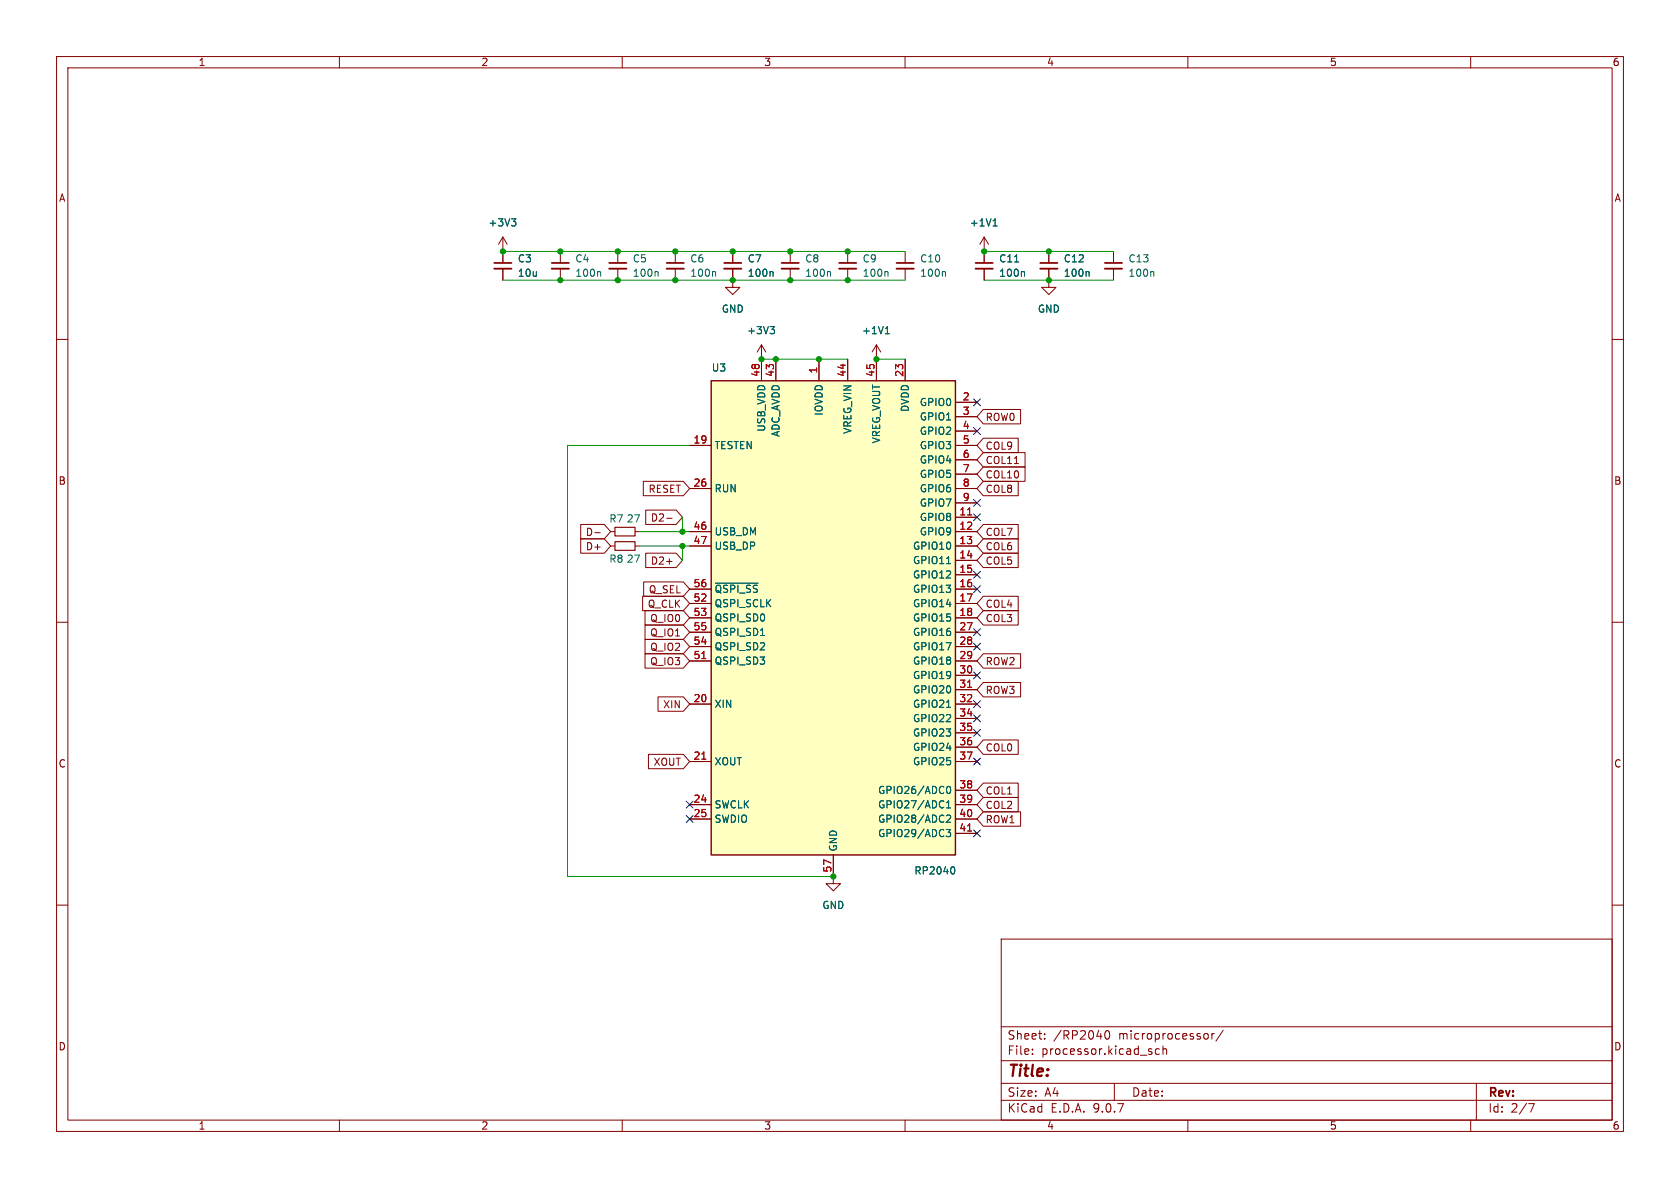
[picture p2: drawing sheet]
<svg xmlns="http://www.w3.org/2000/svg" width="297mm" height="210mm" viewBox="0 0 297 210" stroke-linecap="round" stroke-linejoin="round" font-family="sans-serif">
<g fill="none" stroke="#840000" stroke-width=".18">
<path d="M10 10h277v190h-277zM12 12h273v186h-273zM60 10v2M110 10v2M160 10v2M210 10v2M260 10v2M99.1 44.5v2M99.1 47.5v2M129.5 49.5v1.3h1.3l-1.3 1.3-1.2-1.3h1.2M129.5 49.5h.1M129.5 44.5v2"/>
<path d="M129.5 47.5v2M149.9 44.5v2M149.9 47.5v2M160 44.5v2M160 47.5v2M174 44.5h.1M174 41.9l-.8 1.3M174 41.9l.8 1.3M174 41.9v2.6M185.4 49.5v1.3h1.3l-1.3 1.3-1.3-1.3h1.3M185.4 49.5h.1M185.4 44.5v2"/>
<path d="M185.4 47.5v2M196.8 44.5v2M196.8 47.5v2M10 60h2M134.6 63.5h.1M134.6 61l-.7 1.2M134.6 61l.8 1.2M134.6 61v2.5M154.9 63.5h.1M154.9 61l-.7 1.2M154.9 61l.8 1.2M154.9 61v2.5"/>
<path d="M285 60h2M10 110h2M285 110h2M10 160h2M177 166h108v32h-108zM285 160h2M60 198v2M110 198v2M160 198v2M177 194.5h108M177 191.5h108M177 187.5h108"/>
<path d="M177 181.5h108M182.5 186.3v.1M182.5 185.5v.1M184.7 183.6v.1M184.7 182.8v.1M195.5 182.3l.2-.1a.81 .81 0 0 1 .6 .6 .81 .81 0 0 1-.3 .8l-.2 .1a.81 .81 0 0 1-.3-1.4zM197 191.5v3M205 185.5l-.5-.1-.3 .3v.4l.2 .2h.6M205.6 185.5l.2-.1 .4 .1v.9M205.6 184.9v1.5M210 198v2M213.3 182.7l.3 .3v.4l-.3 .3"/>
<path d="M214.2 182.7v1M214.7 182.7l-.3 .1-.2 .2M216.2 182.1l-1.2 2M260 198v2M261 191.5v6.5M270.2 195.1h1l-.6 1.5"/>
</g>
<path d="M97.5 46.5h3.1M128 46.5h3.1M148.3 46.5h3.1M158.5 46.5h3M183.9 46.5h3M195.3 46.5h3.1" fill="none" stroke="#840000" stroke-width=".3"/>
<path d="M97.5 47.5h3.1M128 47.5h3.1M148.3 47.5h3.1M158.5 47.5h3M183.9 47.5h3M195.3 47.5h3.1" fill="none" stroke="#840000" stroke-width=".33"/>
<path d="M175.6 39.9h.7M175.7 39l.2-.3v1.2M106 48l.2 .2v.6M136.1 57.7h.8l-.4 .5M136.5 48l.2 .2v.6M136.7 58.2l.2 .3v.3l-.2 .2M156.5 59h.7M156.6 58l.3-.3v1.3M156.8 48l.2 .2v.6M167 48l.1 .2v.6M192.4 48l.1 .2v.6M203.8 48l.2 .2v.6" fill="none" stroke="#006464" stroke-width=".18"/>
<path d="M125.7 67.3h43.2v83.8h-43.2z" fill="#ffffc2"/>
<path d="M125.7 67.3h43.2v83.8h-43.2z" fill="none" stroke="#840000" stroke-width=".25"/>
<g fill="none" stroke="#840000" stroke-width=".18">
<path d="M88.9 44.5h.1M88.9 41.9v4.6M88.9 47.5v2M88.9 41.9l-.8 1.3M88.9 41.9l.8 1.3M109.2 44.5v2M109.2 47.5v2M119.4 44.5v2M119.4 47.5v2M129.5 49.5h.1M129.5 44.5v2M129.5 47.5v2"/>
<path d="M139.7 44.5v2M139.7 47.5v2M174 44.5h.1M174 44.5v2M174 47.5v2M185.4 49.5h.1M185.4 44.5v2M185.4 47.5v2M121.9 78.7h3.8M134.6 63.5h.1M134.6 63.5v3.8M137.2 63.5v3.8"/>
<path d="M144.8 63.5v3.8M149.9 63.5v3.8M154.9 63.5h.1M154.9 63.5v3.8M160 63.5v3.8M168.9 78.7h3.8M168.9 71.1h3.8M168.9 73.7h3.8M168.9 76.2h3.8M173.8 77.5h6.2v2.5h-6.2l-1.1-1.3zM173.8 72.4h6.6v2.5h-6.6l-1.1-1.2zM102.7 95.2h4.1l1.1 1.3-1.1 1.3h-4.1z"/>
<path d="M102.7 92.7h4.1l1.1 1.3-1.1 1.3h-4.1zM105.2 94.2h.9M107.9 94h.8M107.9 96.5h.8M112.3 94h.7M112.3 96.5h.7M113.7 85.1h7.1l1.1 1.3-1.1 1.2h-7.1zM114.2 97.8h5.3l1.1 1.3-1.1 1.2h-5.3zM114.2 90.2h5.3l1.1 1.2-1.1 1.3h-5.3zM117.9 99.2h.9M117.9 91.6h.9M121.9 86.4h3.8"/>
<path d="M121.9 94h3.8M121.9 96.5h3.8M168.9 86.4h3.8M168.9 94h3.8M168.9 96.5h3.8M168.9 81.3h3.8M168.9 83.8h3.8M168.9 88.9h3.8M168.9 91.4h3.8M168.9 99.1h3.8M173.8 92.7h6.2v2.6h-6.2l-1.1-1.3zM173.8 97.8h6.2v2.5h-6.2l-1.1-1.2z"/>
<path d="M173.8 82.5h7.4v2.6h-7.4l-1.1-1.3zM173.8 80h7.4v2.6h-7.4l-1.1-1.3zM173.8 85.1h6.2v2.5h-6.2l-1.1-1.2zM173.8 95.2h6.2v2.6h-6.2l-1.1-1.3zM179.3 82h.8M113.6 105.4h7.2l1.1 1.3-1.1 1.3h-7.2zM113.8 102.9h7l1.1 1.2-1.1 1.3h-7zM114 107.9h6.8l1.1 1.3-1.1 1.3h-6.8zM114 110.5h6.8l1.1 1.3-1.1 1.2h-6.8zM114 113h6.8l1.1 1.3-1.1 1.3h-6.8zM114 115.6h6.8l1.1 1.2-1.1 1.3h-6.8zM121.9 104.1h3.8"/>
<path d="M121.9 106.7h3.8M121.9 109.2h3.8M121.9 111.8h3.8M121.9 114.3h3.8M121.9 116.8h3.8M168.9 104.1h3.8M168.9 106.7h3.8M168.9 109.2h3.8M168.9 111.8h3.8M168.9 114.3h3.8M168.9 116.8h3.8M168.9 101.6h3.8"/>
<path d="M168.9 119.4h3.8M173.8 115.6h6.6v2.5h-6.6l-1.1-1.3zM173.8 105.4h6.2v2.6h-6.2l-1.1-1.3zM173.8 107.9h6.2v2.6h-6.2l-1.1-1.3zM114.6 133.3h6.2l1.1 1.3-1.1 1.3h-6.2zM116.3 123.2h4.5l1.1 1.3-1.1 1.2h-4.5zM121.9 124.5h3.8M121.9 134.6h3.8M168.9 124.5h3.8M168.9 134.6h3.8M168.9 121.9h3.8M168.9 127h3.8"/>
<path d="M168.9 129.5h3.8M168.9 132.1h3.8M168.9 139.7h3.8M173.8 138.4h6.2v2.6h-6.2l-1.1-1.3zM173.8 130.8h6.2v2.6h-6.2l-1.1-1.3zM173.8 120.6h6.6v2.6h-6.6l-1.1-1.3zM121.9 142.2h3.8M121.9 144.8h3.8M147.3 154.9v1.3h1.3l-1.3 1.3-1.3-1.3h1.3M147.3 154.9h.1M147.3 151.1v3.8M168.9 142.2h3.8"/>
<path d="M168.9 144.8h3.8M168.9 147.3h3.8M173.8 143.5h6.6v2.6h-6.6l-1.1-1.3zM173.8 141h6.2v2.5h-6.2l-1.1-1.3z"/>
</g>
<g fill="none" stroke="#006464" stroke-width=".18">
<path d="M90.4 38.7h.8l-.4 .5M91 39.2l.2 .2v.3l-.2 .2M175.6 39.9h.7M175.7 39l.2-.3v1.2M116.2 48l.1 .2v.6M126.3 48l.2 .2v.6M136.1 57.7h.8l-.4 .5M136.5 48l.2 .2v.6M136.7 58.2l.2 .3v.3l-.2 .2M146.6 48l.2 .2v.6M156.5 59h.7M156.6 58l.3-.3v1.3"/>
<path d="M179.4 46.3h.7M180.9 48l.2 .2v.6M192.4 48l.1 .2v.6M167.3 99.6h.8M126.5 103.1h7.5M134.4 112.3h.8M167.3 125h.8M167.5 139.1l.1-.1a.68 .68 0 0 1 .5 .6 .68 .68 0 0 1-.5 .7l-.1-.1-.2-.4zM167.3 146.6h.8l-.5 .5 .4 .1v.6l-.2 .1-.5-.1M167.3 144.2l.5-.1 .3 .4-.8 .9h.8M167.3 142.8h.8M167.3 141.9l.4-.4v1.3"/>
<path d="M168.5 153.2a.79 .79 0 0 1 0 1.3"/>
</g>
<path d="M171.1 91h.7M124.1 116.4h.7M124.1 134.2h.7M171.1 121.5h.7M171.1 146.9h.7" fill="none" stroke="#a90000" stroke-width=".18"/>
<path d="M87.4 46.5h3M107.7 46.5h3M117.9 46.5h3M138.2 46.5h3M172.5 46.5h3" fill="none" stroke="#840000" stroke-width=".3"/>
<path d="M87.4 47.5h3M107.7 47.5h3M117.9 47.5h3M138.2 47.5h3M172.5 47.5h3" fill="none" stroke="#840000" stroke-width=".33"/>
<path d="M108.7 95.8h3.6v1.5h-3.6zM108.7 93.2h3.6v1.5h-3.6z" fill="none" stroke="#840000" stroke-width=".2"/>
<path d="M88.9 49.5h71.1M88.9 44.5h71.1M174 49.5h22.8M174 44.5h22.8M121.9 78.7h-21.6v76.2h47M134.6 63.5h15.3M154.9 63.5h5.1M113 94h8.9M113 96.5h8.9M120.6 91.4v2.6M120.6 96.5v2.6" fill="none" stroke="#009600" stroke-width=".18"/>
<g fill="none" stroke="#000084" stroke-width=".18">
<path d="M172.1 75.6l1.2 1.2M172.1 70.5l1.2 1.2M173.3 75.6l-1.2 1.2M173.3 70.5l-1.2 1.2M172.1 90.8l1.2 1.2M172.1 88.3l1.2 1.2M173.3 90.8l-1.2 1.2M173.3 88.3l-1.2 1.2M172.1 118.8l1.2 1.2M172.1 113.7l1.2 1.2M172.1 103.5l1.2 1.2M172.1 101l1.2 1.2"/>
<path d="M172.1 111.2l1.2 1.2M173.3 118.8l-1.2 1.2M173.3 113.7l-1.2 1.2M173.3 103.5l-1.2 1.2M173.3 101l-1.2 1.2M173.3 111.2l-1.2 1.2M172.1 126.4l1.2 1.2M172.1 123.9l1.2 1.2M172.1 128.9l1.2 1.2M172.1 134l1.2 1.2M173.3 126.4l-1.2 1.2M173.3 123.9l-1.2 1.2"/>
<path d="M173.3 128.9l-1.2 1.2M173.3 134l-1.2 1.2M121.3 141.6l1.2 1.2M121.3 144.2l1.2 1.2M122.5 141.6l-1.2 1.2M122.5 144.2l-1.2 1.2M172.1 146.7l1.2 1.2M173.3 146.7l-1.2 1.2"/>
</g>
<g fill="#009600" stroke="#009600" stroke-width=".18">
<circle cx="134.6" cy="63.5" r=".46"/>
<circle cx="137.2" cy="63.5" r=".46"/>
<circle cx="144.8" cy="63.5" r=".46"/>
<circle cx="139.7" cy="49.5" r=".46"/>
<circle cx="109.2" cy="49.5" r=".46"/>
<circle cx="109.2" cy="44.5" r=".46"/>
<circle cx="99.1" cy="49.5" r=".46"/>
<circle cx="119.4" cy="44.5" r=".46"/>
<circle cx="119.4" cy="49.5" r=".46"/>
<circle cx="99.1" cy="44.5" r=".46"/>
<circle cx="88.9" cy="44.5" r=".46"/>
<circle cx="129.5" cy="49.5" r=".46"/>
<circle cx="129.5" cy="44.5" r=".46"/>
<circle cx="149.9" cy="49.5" r=".46"/>
<circle cx="154.9" cy="63.5" r=".46"/>
<circle cx="185.4" cy="49.5" r=".46"/>
<circle cx="174" cy="44.5" r=".46"/>
<circle cx="185.4" cy="44.5" r=".46"/>
<circle cx="139.7" cy="44.5" r=".46"/>
<circle cx="149.9" cy="44.5" r=".46"/>
<circle cx="147.3" cy="154.9" r=".46"/>
<circle cx="120.6" cy="94" r=".46"/>
<circle cx="120.6" cy="96.5" r=".46"/>
</g>
<text font-size="2.8" fill="#840000" x="178" y="190.9">Title:</text>
<g font-size="2.1" fill="#840000">
<text x="178" y="184">Sheet:</text>
<text x="186.2" y="184">/RP2040</text>
<text x="197.8" y="184">microprocessor/</text>
<text x="178" y="186.7">File:</text>
<text x="184.1" y="186.7">processor.kicad_sch</text>
<text x="178" y="196.9">KiCad</text>
<text x="178" y="194.1">Size:</text>
<text x="184.7" y="194.1">A4</text>
<text x="185.7" y="196.9">E.D.A.</text>
<text x="193.3" y="196.9">9.0.7</text>
<text x="200" y="194.1">Date:</text>
<text x="263" y="194.3">Rev:</text>
<text x="263" y="196.9">Id:</text>
<text x="267.1" y="196.9">2/7</text>
</g>
<g font-size="1.8" fill="#840000">
<text x="35" y="11.9">1</text>
<text x="85" y="11.9">2</text>
<text x="135" y="11.9">3</text>
<text x="185" y="11.9">4</text>
<text x="235" y="11.9">5</text>
<text x="285" y="11.9">6</text>
<text x="10.3" y="35.9">A</text>
<text x="285.3" y="35.9">A</text>
<text x="174.1" y="74.6">ROW0</text>
<text x="174.1" y="82.2">COL11</text>
<text x="174.1" y="79.7">COL9</text>
<text x="10.3" y="85.9">B</text>
<text x="114.5" y="87.3">RESET</text>
<text x="174.1" y="84.8">COL10</text>
<text x="174.1" y="87.3">COL8</text>
<text x="285.3" y="85.9">B</text>
<text x="103.5" y="94.9">D-</text>
<text x="115" y="92.4">D2-</text>
<text x="174.1" y="94.9">COL7</text>
<text x="103.5" y="97.5">D+</text>
<text x="115" y="100">D2+</text>
<text x="174.1" y="100">COL5</text>
<text x="174.1" y="97.5">COL6</text>
<text x="114.4" y="107.6">Q_CLK</text>
<text x="114.6" y="105.1">Q_SEL</text>
<text x="174.1" y="107.6">COL4</text>
<text x="114.8" y="110.2">Q_IO0</text>
<text x="114.8" y="112.7">Q_IO1</text>
<text x="174.1" y="110.2">COL3</text>
<text x="114.8" y="115.3">Q_IO2</text>
<text x="114.8" y="117.8">Q_IO3</text>
<text x="174.1" y="117.8">ROW2</text>
<text x="117.1" y="125.4">XIN</text>
<text x="174.1" y="122.9">ROW3</text>
<text x="10.3" y="135.9">C</text>
<text x="115.4" y="135.6">XOUT</text>
<text x="174.1" y="133">COL0</text>
<text x="285.3" y="135.9">C</text>
<text x="174.1" y="140.7">COL1</text>
<text x="174.1" y="143.2">COL2</text>
<text x="174.1" y="145.7">ROW1</text>
<text x="10.3" y="185.9">D</text>
<text x="285.3" y="185.9">D</text>
<text x="35" y="199.9">1</text>
<text x="85" y="199.9">2</text>
<text x="135" y="199.9">3</text>
<text x="185" y="199.9">4</text>
<text x="235" y="199.9">5</text>
<text x="285" y="199.9">6</text>
</g>
<g font-size="1.8" fill="#006464">
<text x="86.3" y="40.2">+3V3</text>
<text x="171.3" y="40.2">+1V1</text>
<text x="91.4" y="46.6">C3</text>
<text x="101.6" y="46.6">C4</text>
<text x="111.8" y="46.6">C5</text>
<text x="121.9" y="46.6">C6</text>
<text x="132.1" y="46.6">C7</text>
<text x="142.2" y="46.6">C8</text>
<text x="152.4" y="46.6">C9</text>
<text x="162.6" y="46.6">C10</text>
<text x="176.5" y="46.6">C11</text>
<text x="188" y="46.6">C12</text>
<text x="199.4" y="46.6">C13</text>
<text x="91.4" y="49.1">10u</text>
<text x="101.6" y="49.1">100n</text>
<text x="111.8" y="49.1">100n</text>
<text x="121.9" y="49.1">100n</text>
<text x="132.1" y="49.1">100n</text>
<text x="142.2" y="49.1">100n</text>
<text x="152.4" y="49.1">100n</text>
<text x="162.6" y="49.1">100n</text>
<text x="176.5" y="49.1">100n</text>
<text x="188" y="49.1">100n</text>
<text x="199.4" y="49.1">100n</text>
<text x="127.5" y="55.5">GND</text>
<text x="132" y="59.3">+3V3</text>
<text x="152.3" y="59.3">+1V1</text>
<text x="183.4" y="55.5">GND</text>
<text x="125.7" y="65.9">U3</text>
<text x="162.5" y="72">GPIO0</text>
<text x="135.5" y="76.4" transform="rotate(-90 135.5 76.4)">USB_VDD</text>
<text x="138" y="77.3" transform="rotate(-90 138 77.3)">ADC_AVDD</text>
<text x="145.6" y="73.6" transform="rotate(-90 145.6 73.6)">IOVDD</text>
<text x="150.7" y="76.8" transform="rotate(-90 150.7 76.8)">VREG_VIN</text>
<text x="160.9" y="72.9" transform="rotate(-90 160.9 72.9)">DVDD</text>
<text x="162.5" y="74.5">GPIO1</text>
<text x="162.5" y="77.1">GPIO2</text>
<text x="126.2" y="79.6">TESTEN</text>
<text x="155.8" y="78.5" transform="rotate(-90 155.8 78.5)">VREG_VOUT</text>
<text x="162.5" y="79.6">GPIO3</text>
<text x="162.5" y="82.1">GPIO4</text>
<text x="126.2" y="87.2">RUN</text>
<text x="162.5" y="84.7">GPIO5</text>
<text x="162.5" y="87.2">GPIO6</text>
<text x="162.5" y="89.8">GPIO7</text>
<text x="107.6" y="92.6">R7</text>
<text x="110.7" y="92.6">27</text>
<text x="126.2" y="94.8">USB_DM</text>
<text x="162.5" y="92.3">GPIO8</text>
<text x="162.5" y="94.8">GPIO9</text>
<text x="107.6" y="99.7">R8</text>
<text x="110.7" y="99.7">27</text>
<text x="126.2" y="97.4">USB_DP</text>
<text x="161.3" y="97.4">GPIO10</text>
<text x="161.3" y="99.9">GPIO11</text>
<text x="126.2" y="105">~{QSPI_SS}</text>
<text x="126.2" y="107.5">QSPI_SCLK</text>
<text x="161.3" y="102.5">GPIO12</text>
<text x="161.3" y="105">GPIO13</text>
<text x="161.3" y="107.5">GPIO14</text>
<text x="126.2" y="110.1">QSPI_SD0</text>
<text x="126.2" y="112.6">QSPI_SD1</text>
<text x="161.3" y="110.1">GPIO15</text>
<text x="161.3" y="112.6">GPIO16</text>
<text x="126.2" y="115.2">QSPI_SD2</text>
<text x="126.2" y="117.7">QSPI_SD3</text>
<text x="161.3" y="115.2">GPIO17</text>
<text x="161.3" y="117.7">GPIO18</text>
<text x="126.2" y="125.3">XIN</text>
<text x="161.3" y="120.2">GPIO19</text>
<text x="161.3" y="122.8">GPIO20</text>
<text x="161.3" y="125.3">GPIO21</text>
<text x="161.3" y="127.9">GPIO22</text>
<text x="161.3" y="130.4">GPIO23</text>
<text x="126.2" y="135.5">XOUT</text>
<text x="161.3" y="132.9">GPIO24</text>
<text x="161.3" y="135.5">GPIO25</text>
<text x="126.2" y="143.1">SWCLK</text>
<text x="155.1" y="140.6">GPIO26/ADC0</text>
<text x="155.1" y="143.1">GPIO27/ADC1</text>
<text x="126.2" y="145.6">SWDIO</text>
<text x="155.1" y="145.6">GPIO28/ADC2</text>
<text x="155.1" y="148.2">GPIO29/ADC3</text>
<text x="148.2" y="150.6" transform="rotate(-90 148.2 150.6)">GND</text>
<text x="161.6" y="154.8">RP2040</text>
<text x="145.3" y="160.9">GND</text>
</g>
<g font-size="1.8" fill="#a90000">
<text x="134.4" y="66.7" transform="rotate(-90 134.4 66.7)">48</text>
<text x="136.9" y="66.7" transform="rotate(-90 136.9 66.7)">43</text>
<text x="144.5" y="66.1" transform="rotate(-90 144.5 66.1)">1</text>
<text x="149.6" y="66.7" transform="rotate(-90 149.6 66.7)">44</text>
<text x="154.7" y="66.7" transform="rotate(-90 154.7 66.7)">45</text>
<text x="159.8" y="66.7" transform="rotate(-90 159.8 66.7)">23</text>
<text x="170.1" y="70.9">2</text>
<text x="170.1" y="73.4">3</text>
<text x="170.1" y="75.9">4</text>
<text x="122.5" y="78.5">19</text>
<text x="170.1" y="78.5">5</text>
<text x="170.1" y="81">6</text>
<text x="170.1" y="83.6">7</text>
<text x="122.5" y="86.1">26</text>
<text x="170.1" y="86.1">8</text>
<text x="170.1" y="88.6">9</text>
<text x="122.5" y="93.7">46</text>
<text x="169.5" y="91.2">11</text>
<text x="169.5" y="93.7">12</text>
<text x="122.5" y="96.3">47</text>
<text x="169.5" y="96.3">13</text>
<text x="169.5" y="98.8">14</text>
<text x="169.5" y="101.3">15</text>
<text x="122.5" y="103.9">56</text>
<text x="122.5" y="106.4">52</text>
<text x="169.5" y="103.9">16</text>
<text x="169.5" y="106.4">17</text>
<text x="122.5" y="109">53</text>
<text x="122.5" y="111.5">55</text>
<text x="169.5" y="109">18</text>
<text x="169.5" y="111.5">27</text>
<text x="122.5" y="114">54</text>
<text x="122.5" y="116.6">51</text>
<text x="169.5" y="114">28</text>
<text x="169.5" y="116.6">29</text>
<text x="169.5" y="119.1">30</text>
<text x="122.5" y="124.2">20</text>
<text x="169.5" y="121.7">31</text>
<text x="169.5" y="124.2">32</text>
<text x="169.5" y="126.7">34</text>
<text x="169.5" y="129.3">35</text>
<text x="169.5" y="131.8">36</text>
<text x="122.5" y="134.4">21</text>
<text x="169.5" y="134.4">37</text>
<text x="122.5" y="142">24</text>
<text x="169.5" y="139.4">38</text>
<text x="169.5" y="142">39</text>
<text x="122.5" y="144.5">25</text>
<text x="169.5" y="144.5">40</text>
<text x="169.5" y="147.1">41</text>
<text x="147.1" y="154.3" transform="rotate(-90 147.1 154.3)">57</text>
</g>
</svg>
